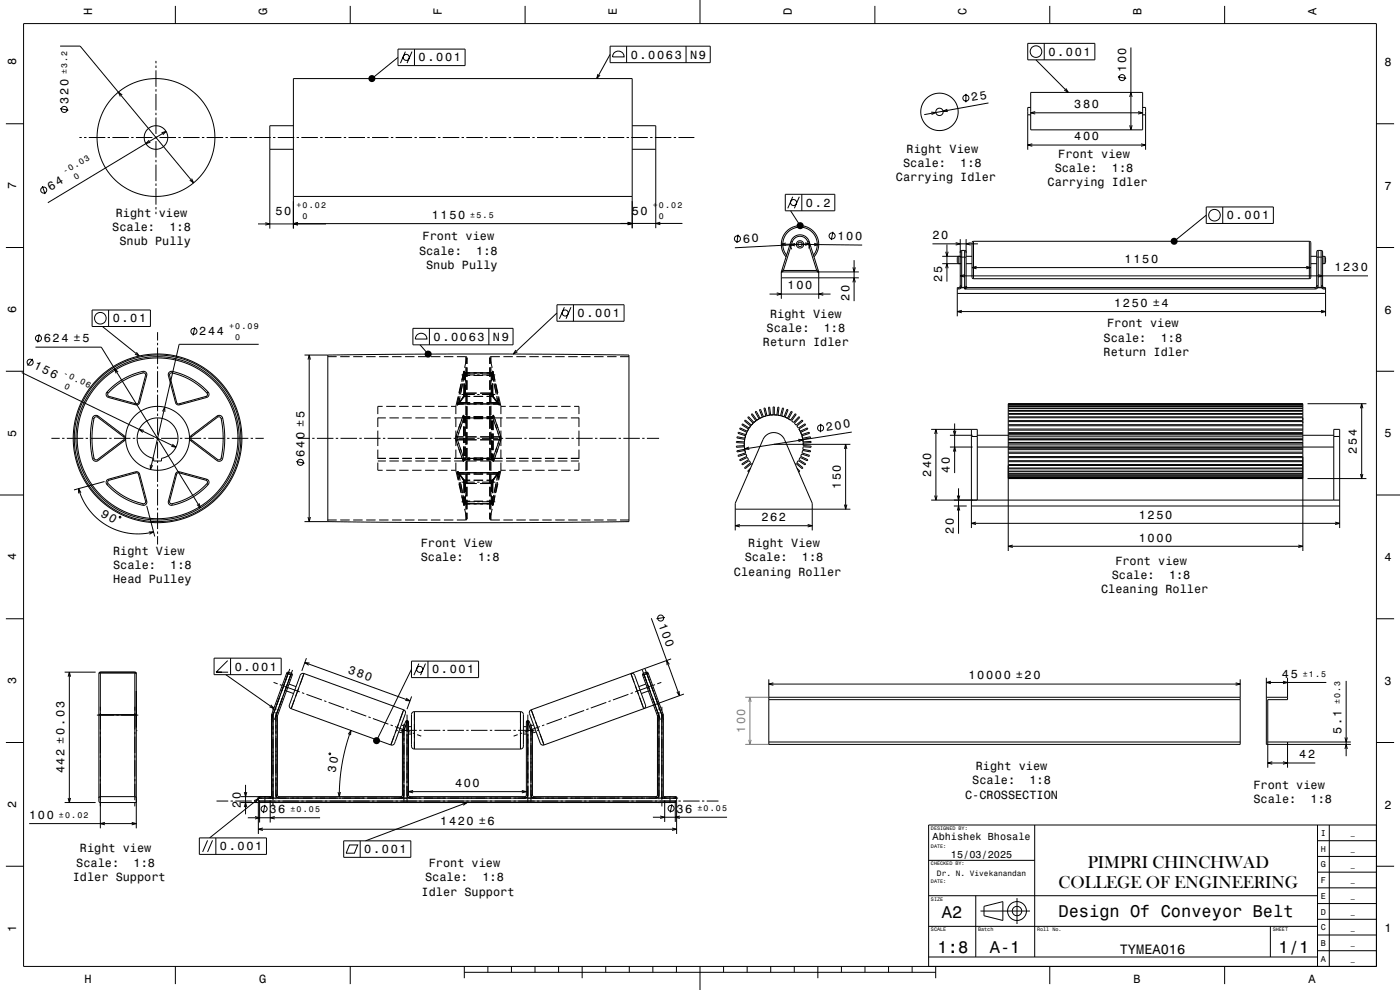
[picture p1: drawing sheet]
<svg xmlns="http://www.w3.org/2000/svg" width="594mm" height="420mm" viewBox="0 0 594 420" stroke-linecap="round" stroke-linejoin="round" font-family="sans-serif">
<g fill="none" stroke="#000" stroke-width=".42">
<path d="M10 10h574v400h-574zM25.5 19.6h8.5l48.1 58M74.4 2.5v7.5M148.6 2.5v7.5M222.8 2.5v7.5M258.9 19.6h42.4v7h-42.4zM265.9 19.6v7M291.1 19.6v7M297 0v10M371.2 2.5v7.5M436.1 18.4h28.4v7h-28.4zM443.1 18.4v7"/>
<path d="M445.4 2.5v7.5M519.6 2.5v7.5M66.2 25.8v1M66.2 27.8v1M66.2 29.8v7M66.2 37.8v1M66.2 39.8v7M168.9 20.8h28.4v7h-28.4zM168.9 24.3l-11.1 9M172 21.9l-2.1 4.9M174.8 21.9l-2.1 4.9M175.9 20.8v7"/>
<path d="M253.7 31.4l-.5 1.9 1.4-1.4M258.9 23.1l-5.7 10.2M260.5 22.5a2.47 2.47 0 0 1 2.7-.7 2.47 2.47 0 0 1 1.6 2.3h-4.9zM409.9 39.8l-.1 3.6M437.3 39.2h47.5v15.9h-47.5zM439.5 25.4l13.7 13.8M452.3 37.5l.9 1.7-1.7-1M474.3 32.6l3.5 .7M479.8 20.1v35M2.5 52.5h7.5M25.5 46.1l3.5 .7M33.7 58.3h1"/>
<path d="M35.7 58.3h1M37.7 58.3h7M45.7 58.3h1M47.7 58.3h7M51.8 40.3l-1.6-1.2 .9 1.8M55.7 58.3h1M57.7 58.3h7M63.3 59.5l-1.4 1.4 1.9-.5M65.7 58.3h1M66.2 47.8v1M66.2 49.8v7M66.2 57.8v1"/>
<path d="M66.2 59.8v7M67.7 58.3h7M68.5 56.3l2-.5-1.4 1.4M70.5 55.8l-50.2 30.2M75.7 58.3h1M77.7 58.3h7M85.7 58.3h1M87.7 58.3h7M95.7 58.3h1M97.7 58.3h7.2M105.9 58.3h1M107.9 58.3h7"/>
<path d="M115.9 58.3h1M117.9 58.3h7M124.5 53.3h-10v43.7M125.9 58.3h1M127.9 58.3h7M135.9 58.3h1M137.9 58.3h7M145.9 58.3h1M147.9 58.3h7M155.9 58.3h1M157.9 58.3h7M165.9 58.3h1"/>
<path d="M167.9 58.3h7M175.9 58.3h1M177.9 58.3h7M185.9 58.3h1M187.9 58.3h7M195.9 58.3h1M197.9 58.3h7M205.9 58.3h1M207.9 58.3h7M215.9 58.3h1M217.9 58.3h7M225.9 58.3h1"/>
<path d="M227.9 58.3h7M235.9 58.3h1M237.9 58.3h7M245.9 58.3h1M247.9 58.3h7M255.9 58.3h1M257.9 58.3h7M265.9 58.3h1M267.9 58.3h7M268.2 53.3h10v43.5M275.9 58.3h1M277.9 58.3h7"/>
<path d="M285.9 58.3h1M287.9 58.3h6.7M395.1 47.6l2 .1-1.8 .9M401.9 46.3l-1.8 .9 2 .1M419.4 43.7l-27.3 4.9M436.1 48.7h1.2M437.3 45.6h-1.2v17.9M437.3 47.9h47.5M439.2 47.3l-1.9 .6 1.9 .5M479.3 41.1l.5-1.9 .5 1.9M479.3 53.1l.5 2 .5-2M482.9 47.3l1.9 .6-1.9 .5"/>
<path d="M484.8 45.6h1.3v17.9M484.8 48.7h1.3M584 52.5h7.5M17.9 79l1.3 3.3M66.2 67.8v1M66.2 69.8v7M66.2 77.8v1M66.2 79.8v7M81.3 75.8l.8 1.8-1.6-1.2M114.5 63.3h10M268.2 63.3h10M436.1 61.5h50"/>
<path d="M438 61l-1.9 .5 1.9 .5M484.1 61l2 .5-2 .5M66.2 87.8v1M66.2 89.8v1M109.5 95h28.8M112.6 94.5l1.9 .5-1.9 .5M124.5 83.3h143.7M126.4 94.5l-1.9 .5 1.9 .5M126.4 94.4l-1.9 .5 1.9 .5M266.3 94.3l1.9 .5-1.9 .5M268.2 96.9v-63.6h-143.7v63.7M280.2 94.3l-2 .5 2 .5"/>
<path d="M289.5 94.8l-165 .1M313.1 99.5l-.5 3.6M333.2 82.4h21v7h-21zM335.4 89.4l4.1 6.3M336.3 83.5l-2.1 4.9M339.1 83.5l-2.1 4.9M340.2 82.4v7M353.4 98.3l-.7 3.5M511.8 87.8h28.5v7h-28.5zM511.8 91.3l-13.6 11.1M518.8 87.8v7M2.5 105h7.5"/>
<path d="M331.5 115.5v11.3M331.5 117.9h32.9M331.5 103.6l34.3 .4M331.5 115.3v.2M331.8 114.6l.6 .1M332.1 115.4l-.6 .6M332.1 115.1l-.6 .4M332.1 115.1l-.6 .2M332.1 115.4h32.3M332.1 115.1v.3M332.4 114.7h14.1M332.4 114.7l-.3 .4"/>
<path d="M333.4 103.1l-1.9 .5 1.9 .5M333.5 109l-1.2-1.9-.7-2.1v-2.3l.6-2.4 1.3-1.9 1.7-1.4 2-.9 2.2-.4 2.3 .4 2 .9 1.9 1.6 1.1 1.9 .6 2.2v2.3l-.7 2.1-1.2 1.9M333.7 108.3l-1-1.9-.5-1.9v-2l.6-1.9 1.1-1.7 1.7-1.4 1.8-.8 2-.3 2 .2 2 .9 1.5 1.3 1.1 1.7 .6 1.9 .1 2.2-.5 1.9-1.1 1.8M335.4 103.9l.6 1.9M335.6 102.5a4.1 4.1 0 0 1 3.8-2.9 4.1 4.1 0 0 1 3.9 2.9M335.6 102.5l-4.1 12.8M335.6 102.5l.6 .1M336.2 102.6a3.4 3.4 0 0 1 3.2-2.4 3.4 3.4 0 0 1 3.3 2.4M336.2 102.6l-3.8 12.1M337.3 103.3l-1.9 .6 1.9 .4M341.5 103l2 .5-1.9 .6M342.7 102.6l3.8 12.1"/>
<path d="M343.3 102.5l.2 1.5-.4 1.4M343.3 102.5l-.6 .1M343.3 102.5l4 12.8M343.5 103.5l-31.7 1.6M345.5 103.2l1.9 .6-2 .5M346.5 114.7l.3 .4M346.8 115.1l.6 .9M346.8 115.1l.5 .2M346.8 115.1l.6 .4M347.1 114.6l-.6 .1M347.3 115.3l.1 .2M347.4 115.5v11.3"/>
<path d="M361.9 119.8l.5-1.9 .5 1.9M361.9 113.4l.5 2 .5-2M362.4 110.4v17.4M395.6 103.5h19.3M399.8 111.9h8.1M399.8 108.7h8.1M401.2 113.8l.6-1.9 .5 1.9M401.2 106.8l.6 1.9 .5-1.9M401.8 103.7v15.8M405.5 102.9l1.9 .6-1.9 .5M406.3 108.9l.5-.2v3.2l-.6-.7zM407.4 109.3h2.5"/>
<path d="M407.4 101.5v19.9M407.4 117h173M408 106.2l-.6 .7M408 106.2v15M408 106.2h1.3M409.3 106.2l.6 .7M409.3 106.2v16.4M409.3 116.5l-1.9 .5 1.9 .6M409.9 101.5v19.9M409.9 111.9h2.5M409.9 108.7h2.5M411.8 102.9l-1.9 .6 1.9 .5"/>
<path d="M412.4 113.5h143.8M413 102.4l-.6 .6v14.6l.6 .6M413 102.4v15.8M413 102.4h142.5M413 118.2h142.5M414.3 113l-1.9 .5 1.9 .5M554.2 113l2 .5-2 .5M555.5 102.4l.7 .6v14.6l-.7 .6M555.5 102.4v15.8M556.2 111.9h2.5M556.2 108.7h2.5M558.7 109.3h2.5"/>
<path d="M559.2 116.5l2 .5-2 .6M559.3 106.2l-.6 .7v14.5M559.3 106.2v15M559.3 106.2h1.2M560.5 106.2l.7 .7v14.5M560.5 106.2v15M561.2 111.9h.6M561.2 108.7h.6M561.8 108.7l.6 .7v2.1l-.6 .4M561.8 108.7v3.2M584 105h7.5M39.1 131.5h24.7v7h-24.7z"/>
<path d="M43.4 138.5l15.7 12.5M46.1 131.5v7M82.6 138.8l-.7 3.5M175.2 139.3h42.5v7h-42.5zM182.2 139.3v7M207.4 139.3v7M236.3 129.3h28.5v7h-28.5zM236.3 132.8l-18.5 17.4M239.5 130.3l-2.1 4.9M242.3 130.3l-2.1 4.9M243.3 129.3v7M326.5 124.8h25.9"/>
<path d="M329.6 124.2l1.9 .6-1.9 .5M349.3 124.2l-1.9 .6 1.9 .5M406.2 124.5h156.2M406.2 122.6h.6M406.2 132.2h156.2M406.8 122h-.6v12.2M406.8 122v.6M407.4 121.4l-.6 .6M407.8 121.9l-.5-.2 .5 .4M407.8 122.1l-1 .5M407.8 121.9h1.9M407.8 122.1h1.8"/>
<path d="M407.8 121.9v.2M408 121.2l-.6 .2M408 121.2l-.2 .7M408.1 131.7l-1.9 .5 1.9 .5M409.3 122.6h148.7M409.6 122.1l.2 .3M409.6 122.1l-.3 .5M409.7 121.9l.4 .3M409.7 121.9l-.1 .2M409.8 122.4l-.5 .2M409.9 121.4l-.2 .5M409.9 121.4l.6 .6"/>
<path d="M409.9 121.4h.1M410.1 122.2l-.3 .2M410.5 122l-.4 .2M410.5 122h147.5M558 122v.6M558.7 121.4l-.7 .6M559.1 121.9l-.6-.2 .6 .4M559.1 122.1l-1.1 .5M559.1 121.9h1.7M559.1 122.1h1.7M559.1 121.9v.2M559.3 121.2l-.2 .7"/>
<path d="M559.3 121.2l-.6 .2M560.5 131.7l1.9 .5-1.9 .5M560.5 121.2l.7 .2M560.5 121.2l.3 .7M560.8 122.1l1 .5M560.8 121.9l.5-.2-.5 .4M560.8 121.9v.2M561.2 121.4l.6 .6M561.8 122h.6v12.2M561.8 122v.6M561.8 122.6h.6M2.5 157.5h7.5"/>
<path d="M9.2 158.1l65.5 31.6M13.9 152.3l-2.2 2.8M15 147.3h28l42 68.1M16.7 141.8l-.7 3.5M50.1 157.8l-1.4-1.3 .5 1.9M57.9 149.4l1.2 1.6-1.9-.8M60.6 157.6l-4.3 1.3-4 1.9-3.7 2.6-3.2 2.9M60.6 157.6l.5-.1a1.4 1.4 0 0 1 1.2 1.8M60.6 157.6l.2 .6M60.8 158.2l-4.1 1.2-4.1 2-3.7 2.5-3 2.9M60.8 158.2l.8 .3 .2 .8M61.8 159.3h.5"/>
<path d="M61.8 159.3l-3.1 11.5M62.3 159.3l-3.1 11.5M66.9 140.9v3.6M66.9 145.5v1M66.9 147.5v7M66.9 155.5v1M66.9 157.5v7M71.4 159.3l3.1 11.5M72 159.3h-.6M72 159.3l3 11.5M73 158.2l-.8 .2-.2 .9M73 158.2l4.2 1.3 3.8 1.8 3.7 2.6 3.1 2.9"/>
<path d="M73.1 157.6a1.4 1.4 0 0 0-1.7 1.7M73.1 157.6l4.4 1.3 3.8 1.8 3.7 2.6 3.3 3M73.1 157.6l-.1 .6M109.8 146.1h-33.8l-12.2 53.1M129.2 150.6h9.9M130.7 152.6l.5-2 .5 2M131.2 150.6v70.7M139.1 150.6l59.6-.4 68.2 .4v70.7l-59.7 .4-68.1-.4M139.1 150.6v70.7M139.1 151.3h3.8M144.4 151.3h4M149.9 151.3h4"/>
<path d="M155.4 151.3h4M160.9 151.3h4M166.4 151.3h4M171.9 151.3h4M176.8 142.2a2.47 2.47 0 0 1 2.7-.7 2.47 2.47 0 0 1 1.6 2.3h-4.9zM177.4 151.3h4M178.2 146.3l3.5 3.9M182.9 151.3h4M188.4 151.3h4M193.9 151.3h3.7M195.8 159h5.7M196.5 159.3l-.6 2.7"/>
<path d="M196.5 159.3l-.4 1.9M196.8 157.5l-.9 3.9M196.9 157.6l-.4 1.7M196.9 157.6l.6 .6M196.9 157.6v3.6M197 159.3l-.5 2.7M197 159.3h-.5M197 159.3l-.4 1.9M197 159.3h2.5M197.1 159l-.1 .3M197.5 158.2l-.4 .8M197.5 158.2v3.6"/>
<path d="M197.5 158.2h4.7M197.6 151.3l.5 .5M197.6 151.3v2.8M197.6 155.6v4M198.1 151.8v2.6M198.1 155.9v4M198.1 151.8l-1 4.2M199.5 158.2h-2.1l-.5-.5v3.6M201 159.3h4M201 158.2h4M202.5 159h1M203.7 158.2h4.8"/>
<path d="M204.5 159h5.6M206.5 159.3h2.4M206.5 158.2h2M207.9 151.8v2.6M207.9 155.9v4M207.9 151.8l.9 4.2M208.3 151.3l-.4 .5M208.3 151.3v2.8M208.3 155.6v4M208.3 151.3h3.8M208.5 158.2l.3 .8M208.5 158.2v3.6"/>
<path d="M208.5 158.2h.1M208.5 158.2l.5-.5v3.6M208.8 159l.1 .3M208.9 159.3h.6M208.9 159.3l.6 2.7M208.9 159.3l.4 1.9M209 157.6l.5 1.7M209 157.6l-.5 .6M209 157.6v3.6M209.2 157.5l.8 3.9M209.5 159.3l.5 2.7M209.5 159.3l.4 1.9"/>
<path d="M213.6 151.3h4M218.8 148.5l-1 1.7 1.8-.9M219.1 151.3h4M224.6 151.3h4M230.1 151.3h4M235.6 151.3h4M241.1 151.3h4M246.6 151.3h4M252.1 151.3h4M257.6 151.3h4M263.1 151.3h3.8M584 157.5h7.5"/>
<path d="M39.2 177.4l-.6 4.2-.3 4.4M39.2 177.4l.7 .2M39.9 177.6l-.9 7.9 .2 4.3 .7 4.5M41.4 177a.98 .98 0 0 0-1.5 .6M41.4 177l11.1 8.3M41.6 176.5l-.3-.2a1.55 1.55 0 0 0-2.1 1.1M41.6 176.5l11.1 8.4M41.6 176.5l-.2 .5M45.4 166.3l-.3 1.4 .9 .9M45.4 166.3l.5 .5M45.9 166.8l-.2 .7 .6 .7M46 168.6l11.6 3.2"/>
<path d="M46.3 168.2l-.3 .4M46.3 168.2l11.5 3.1M57.8 171.3l-.2 .5M58.7 170.8h.5M58.7 170.8l-.4 .5h-.5M59.2 170.8l-.7 .9-.9 .1M60.6 179.9l1.8-1.4 1.8-.8 2-.4 1.9 .1 2 .5 1.9 1.1 1.5 1.4 1.1 1.6 .9 3.6-.1 2-.7 1.9-1 1.7-1.4 1.5-1.7 1.1-2.1 .7v1.1h-3.3v-1.1l-2-.7-1.7-1-1.4-1.4-1.1-1.7-.7-2.7v-2.5l.8-2.3zM66.9 165.5v1M66.9 167.5v7M66.9 175.5v1M66.9 177.5v7M68.9 174.5l1-1.8 .1 2"/>
<path d="M74.5 170.8l.7 .9 .9 .1M75 170.8l.4 .5h.5M75 170.8h-.5M75.9 171.3l.2 .5M87.4 168.2l.3 .4M87.4 168.2l-11.5 3.1M87.7 168.6l-11.6 3.2M87.8 166.8l.2 .9-.6 .5M88.3 166.3l.3 .4a1.4 1.4 0 0 1-.9 1.9M88.3 166.3l-.5 .5M92.1 176.5l-11.1 8.4M92.1 176.5l.3-.2a1.55 1.55 0 0 1 2.1 1.1"/>
<path d="M92.1 176.5l.2 .5M92.3 177a.98 .98 0 0 1 1.5 .6M92.3 177l-11.1 8.3M93.8 177.6l.9 8-.2 4.3-.7 4.4M94.5 177.4l.6 4.3 .3 4.3M94.5 177.4l-.7 .2M160.3 177.3h3.4M160.3 177.2v4M162.4 172.4h-2.1v3.3M163.9 172.4h4M165.2 177.3h4M169.4 172.4h4"/>
<path d="M170.7 177.3h4M174.9 172.4h4M176.2 177.3h4M180.4 172.4h4M181.7 177.3h4M185.9 172.4h4M187.2 177.3h4M191.4 172.4h2M192.7 177.3h4M193.4 172.4v3.3M193.4 177.2v4M194.2 170.8v1"/>
<path d="M194.3 171.6h.1M194.3 171.6l-.1 .2M194.4 168.2l-1 4.2M194.4 171.4l-.2 .4M194.5 171.2l-.2 .4M194.5 168.8l-.3 2M194.7 171.4h.1M194.7 171.4l-.4 .2M194.7 171.4h2M194.7 168.1l-.5 2.7M194.7 170.8h-.5M194.7 171.3l-.4 .3"/>
<path d="M194.7 171.3v.1M194.7 170.8v.6M194.7 170.8v.5M194.7 171.3h4.8M194.7 170.8h4.8M195 171l-.3 .3M195.1 168.8l-.4 2M195.2 168.1l-.5 2.7M195.3 179.8l-1.3 3.8M195.3 170.1l-1.1 1.7M195.6 162.9l-.9 3.9M195.6 163.5l-.8 3.9"/>
<path d="M195.8 162.7l-.8 3.9M195.8 167.4h5.7M195.9 169.7l-1.2 1.6M196 177.8l-1.3 3.8M196.1 163.4l-.7 3.9M196.3 162.7l-.8 3.9M196.4 176.5l.3-.3 .2 1.2M196.4 176.5l.6 .5M196.4 176.5l-.6 1.9M196.5 168.6l-1.2 1.6M196.5 168.6l-.3 .3M196.5 168.6h.1"/>
<path d="M196.5 178.2l-1.3 3.8M196.6 168.4l-2.3 3.2M196.6 168.4l-.3 .3M196.6 168.4h.1M196.9 177.4v2zM196.9 177.4l.5 .2M196.9 166.7l-.4 1.9M196.9 166.4l-.3 2M196.9 162.8v3.6M196.9 162.7v3.7M197 177l.3-.1 .1 .7M197 177l-.7 1.9"/>
<path d="M197 177h2.5M197 168.2l-.5 .4M197 168.2l-1.2 1.6M197 168.2l-.2 .3M197 168.2h2.5M197.2 176.8l.2 .8M197.2 176.8h.1M197.2 176.8l-.2 .2M197.2 176.8l-.4-.2 .1 .9M197.2 176.8h2.3M197.4 167.4l-.4 .8M197.4 177.6v2z"/>
<path d="M197.4 177.6h2.1M197.5 166.8l-.6-.5-.3 2M197.5 166.8l-.1 .6M197.5 163.3v3.5M197.5 166.8h4.7M197.6 161.1v4M197.6 166.6v4M197.6 172.1v4M197.6 177.6v4M198.1 161.4v4M198.1 166.9v4M198.1 172.4v4"/>
<path d="M198.1 177.9v4M198.2 177.3h4M198.2 171.4h4M201 171.3h4M201 176.8h4M201 177h4M201 177.6h4M201 168.2h4M201 170.8h4M202.5 167.4h1M203.7 177.3h4M203.7 171.4h4"/>
<path d="M203.7 166.8h4.8M204.5 167.4h5.6M206.5 171.3h4.7M206.5 176.8h2.2M206.5 177h2.5M206.5 177.6h2M206.5 168.2h2.4M206.5 170.8h4.7M207.9 161.4v4M207.9 166.9v4M207.9 172.4v4M207.9 177.9v4"/>
<path d="M208.3 161.1v4M208.3 166.6v4M208.3 172.1v4M208.3 177.6v4M208.5 166.8v.6M208.5 163.3v3.5M208.5 177.6v.1M208.5 178.5l.1 4M208.5 167.4l.4 .8M208.7 176.8l-.2 .8M208.7 176.8h.1M208.7 176.8l.3 .2"/>
<path d="M208.7 176.8l.4-.2v.9M208.9 168.2l.3 .3M208.9 168.2l.6 .4M208.9 168.2l1.2 1.6M209 177l-.4-.1-.1 .7M209 177l.6 1.9M209 166.3l.3 2M209 166.3l-.5 .5M209 162.7v3.6M209 166.3v.1M209 166.4l.4 2M209 162.8v3.6"/>
<path d="M209 166.7l.5 1.9M209 177.4l-.5 .2M209 177.4v.1M209.1 177.5v.1M209.1 178.5v4zM209.2 177.3h4M209.2 171.4h2.1M209.4 168.4l2.3 3.2M209.4 168.4l.2 .3M209.4 168.4h.1M209.4 178.2l1.3 3.8M209.4 168.6h.1"/>
<path d="M209.5 168.6l1.2 1.6M209.5 168.6l.2 .3M209.5 176.5l-.3-.3-.2 1.2M209.5 176.5l-.5 .5M209.5 176.5l.7 1.9M209.6 162.7l.8 3.9M209.8 163.4l.8 3.9M210 177.8l1.3 3.8M210.1 169.7l1.1 1.6M210.2 162.7l.8 3.9M210.3 163.5l.8 3.9M210.4 162.9l.9 3.9"/>
<path d="M210.6 170.1l1.2 1.7M210.7 179.8l1.3 3.8M210.7 168.1l.5 2.7M210.9 168.8l.3 2M211 171l.2 .3M211.2 171.3l.5 .3M211.2 170.8h.6M211.2 170.8v.5M211.2 171.3l.1 .1M211.2 170.8l.1 .6M211.3 168.1l.5 2.7M211.3 171.4h.1"/>
<path d="M211.3 171.4l.4 .2M211.4 168.8l.4 2M211.4 171.2l.3 .4M211.5 171.4l.3 .4M211.6 168.2l.9 4.2M211.7 171.6h.1M211.7 171.6l.1 .2M211.8 170.8v1M212.5 172.4v3.3M212.5 177.2v4M212.5 172.4h2.1M214.7 177.3h4"/>
<path d="M216.1 172.4h4M220.2 177.3h4M221.6 172.4h4M225.7 177.3h4M227.1 172.4h4M231.2 177.3h4M232.6 172.4h4M236.7 177.3h4M238.1 172.4h4M242.2 177.3h3.4M243.6 172.4h2v3.3M245.6 177.2v4"/>
<path d="M335.5 178.3l-3.6-1.7-3.9-.6-3.9 .8-3.3 1.7-2.8 2.9-1.6 3.4-.6 3.9 .6 3.7M348.2 179.8l-.1 3.6M405 179.7v21M427.8 178.9h125M427.8 178.4h125M427.8 177.2h125M427.8 176.8h125M427.8 175.8h125M427.8 175.4h125M427.8 174.5h125M427.8 174.2h125M427.8 173.4h125"/>
<path d="M427.8 173.1h125M427.8 172.5h125M427.8 172.3h125M427.8 171.8h125M427.8 171.7h125M427.8 171.4h125M554.8 171.3h24.9M577.2 173.2l.5-1.9 .6 1.9M577.7 171.3v31.7M21.8 186h3.6M26.4 186h1M28.4 186h7"/>
<path d="M36.4 186h1M38.3 186l.3 4.2 .6 4.3M38.4 186h7M39.2 194.5l.1 .3a1.54 1.54 0 0 0 2.3 .6M39.9 194.3a.98 .98 0 0 0 1.5 .6M39.9 194.3l-.7 .2M41.4 194.9l.2 .5M46.4 186h1M48.4 186h7M52.5 185.3l.3 .6-.3 .7M52.5 186.6l.2 .4M52.5 186.6l-11.1 8.3"/>
<path d="M52.7 187l-11.1 8.4M52.7 184.9l.5 1.1M52.7 184.9l-.2 .4M53.2 186l-.5 1M56.4 186h1M58.4 186h7M61 182.6l-1.9-.4 1.5 1.3M63.8 197.2v2l1-1.8M66.4 186h1M66.9 185.5v1M66.9 187.5v7M66.9 195.5v1"/>
<path d="M66.9 197.5v7M68.4 186h7M73.1 188.4l1.6 1.3-2-.3M76.4 186h1M78.4 186h7M81 187l11.1 8.4M81 184.9a1.35 1.35 0 0 0 0 2.1M81 184.9l.2 .4M81.2 186.6l-.2 .4M81.2 185.3l-.3 .7 .3 .6M81.2 186.6l11.1 8.3M86.4 186h1"/>
<path d="M88.4 186h7M92.3 194.9l-.2 .5M93.8 194.3l.7 .2M93.8 194.3a.98 .98 0 0 1-1.5 .6M94.5 194.5a1.54 1.54 0 0 1-2.4 .9M95.4 186l-.3 4.3-.6 4.2M96.4 186h1M98.4 186h7M106.4 186h1M108.4 186h3.5M125.7 195.8l3.5 .7M126.3 186h5.2"/>
<path d="M132.5 186h1M134.5 186h7M142.5 186h1M144.5 186h7M152.5 186h1M154.5 186h7M160.3 195.6h3.4M160.3 194.5h3.4M160.3 182.7v6.5M160.3 190.7v4M160.3 196.2v3.3h2.1M162.5 186h1"/>
<path d="M163.9 199.5h4M164.5 186h7M165.2 195.6h4M165.2 194.5h4M169.4 199.5h4M170.7 195.6h4M170.7 194.5h4M172.5 186h1M174.5 186h7M174.9 199.5h4M176.2 195.6h4M176.2 194.5h4"/>
<path d="M180.4 199.5h4M181.7 195.6h4M181.7 194.5h4M182.5 186h1M184.5 186h7M185.9 199.5h4M187.2 195.6h4M187.2 194.5h4M191.4 199.5h2M192.5 186h1M192.7 195.6h4M192.7 194.5h4"/>
<path d="M193.4 182.7v6.5M193.4 190.7v4M193.4 196.2v3.3M193.4 199.5l1 4.2M193.4 186l.2 1M193.6 184.9l-.2 1.1M193.6 187l.6 1.9M193.6 184.9l.5 .4M193.6 187v.2M193.6 184.7v.2M194 188.3l1.3 3.8M194 186l.1 .6"/>
<path d="M194.1 185.3l-.1 .7M194.1 186.6l-.5 .4M194.1 186.6l.6 1.9M194.1 186.6h2.6M194.1 186.6l.1 .2M194.1 185.3h2.6M194.2 185.1l-.1 .2M194.2 183l-.6 1.9M194.5 186h7M194.5 187.8l1.3 3.8M194.7 190.4l1.3 3.7M194.7 183.4l-.6 1.9"/>
<path d="M195.2 189.9l1.3 3.8M195.8 193.5l.6 1.9M195.8 180.3l-1.3 3.8M196.3 193l.7 1.9M196.8 185.8v2.2M196.8 189.5l.1 4-.1-4M196.8 180.9v4M196.9 194.3v.2M196.9 194.5l-.1 .8 .4-.2M196.9 194.5l-.2 1.2-.3-.3M196.9 194.5h.1M197 194.9l.2 .2"/>
<path d="M197 194.9l-.6 .5M197 194.9h2.5M197.2 195.1h.1M197.2 195.1h2.3M197.3 186l.1 2M197.3 185.9v.1M197.4 189.5v4M197.4 181.1l-.1 4M197.4 194.3l-.5 .2M197.4 194.3l-.2 .8M197.4 194.3l-.1 .7-.3-.1M197.4 194.3h.1"/>
<path d="M197.4 194.3h2.1M197.6 183.1v5.7M197.6 190.3v4M197.6 195.8v4M198.1 190v4.1M198.1 195.5v4.1M198.1 183.4v5.2M198.2 186.6h4M198.2 195.6h4M198.2 194.5h4M198.2 185.3h4M201 195.1h4"/>
<path d="M201 194.9h4M201 194.3h4M202.5 186h1M203.7 186.6h4M203.7 195.6h4M203.7 194.5h4M203.7 185.3h4M204.5 186h7M206.5 195.1h2.2M206.5 194.9h2.5M206.5 194.3h2M207.9 183.4v5.2"/>
<path d="M207.9 190v4.1M207.9 195.5v4.1M208.3 183.1v5.7M208.3 190.3v4M208.3 195.8v4M208.5 194.3l.1 .7 .4-.1M208.5 194.3l.5 .2M208.5 194.3l.2 .8M208.5 192.3v2M208.6 184v2M208.6 186.8v4zM208.7 195.1h.1"/>
<path d="M209 194.9l.5 .5M209 194.9l-.3 .2M209 194.5l.2 1.2 .3-.3M209.1 194.5v.8l-.4-.2M209.1 192.5l-.1 2M209.1 192.5v2M209.1 184l.1 2.1M209.1 187v4M209.2 187l-.1 4M209.2 186.6h2.6M209.2 195.6h4M209.2 194.5h4"/>
<path d="M209.2 185.3h2.6M209.6 193l-.6 1.9M210.1 180.3l1.3 3.8M210.2 193.5l-.7 1.9M210.7 189.9l-1.3 3.8M211.2 183.4l.6 1.9M211.3 190.4l-1.3 3.7M211.4 187.8l-1.3 3.8M211.8 183l.6 1.9M211.8 185.1v.2M211.8 186.6l.6 .4M211.8 186.6l-.6 1.9"/>
<path d="M211.8 185.3l.2 .7M211.8 186.6v.2M212 188.3l-1.3 3.8M212 186l-.2 .6M212.3 184.7l.1 .2M212.4 187l-.6 1.9M212.4 184.9l.1 1.1M212.4 184.9l-.6 .4M212.4 187l-.1 .2M212.5 186h1M212.5 186l-.1 1M212.5 182.7v6.5"/>
<path d="M212.5 190.7v4M212.5 196.2v3.3M212.5 199.5h2.1M212.5 199.5l-.9 4.2M214.5 186h7M214.7 195.6h4M214.7 194.5h4M216.1 199.5h4M220.2 195.6h4M220.2 194.5h4M221.6 199.5h4M222.5 186h1"/>
<path d="M224.5 186h7M225.7 195.6h4M225.7 194.5h4M227.1 199.5h4M231.2 195.6h4M231.2 194.5h4M232.5 186h1M232.6 199.5h4M234.5 186h7M236.7 195.6h4M236.7 194.5h4M238.1 199.5h4"/>
<path d="M242.2 195.6h3.4M242.2 194.5h3.4M242.5 186h1M244.5 186h7M245.6 182.7v6.5M245.6 190.7v4M245.6 196.2v3.3h-2M252.5 186h1M254.5 186h7M262.5 186h1M264.5 186h7M272.5 186h1"/>
<path d="M274.5 186h5.1M317.8 189.6l-1.9 .9 2 .2M318.4 198.7l-1.2 1.2 .4 .4 .2-.3M319.1 197l-.3-.3-2.6 2.1-.3-.4 2.6-2.1-.6-.9-2.9 1.8-.2-.4 2.8-1.8-.5-.9-3.1 1.4-.2-.5 3.1-1.4-.4-1-3.2 1.1-.2-.5 3.2-1.1-.2-1-3.4 .6v-.5l3.3-.6-.2-1.1-3.3 .3-.1-.5 3.4-.2v-1.1l-3.4-.2 .1-.5 3.3 .2 .2-1.1-3.3-.6v-.5l3.4 .6 .2-1-3.2-1.1 .2-.4 3.2 1 .4-1-3.1-1.4 .2-.5 3.1 1.5 .5-1-2.8-1.8 .2-.4 2.9 1.8 .6-.9-2.6-2.1 .3-.4 2.6 2.2 .8-.8-2.4-2.5 .4-.3 2.3 2.4 .8-.6-1.9-2.8 .4-.3 1.9 2.8 1-.6-1.7-3 .5-.2 1.6 2.9 1-.4-1.3-3.2 .5-.1 1.2 3.1 1-.3-.8-3.3 .5-.1 .8 3.2 1.1-.2-.4-3.3 .4-.1 .5 3.4 1-.1v-3.4h.5v3.4l1.1 .1 .4-3.4 .5 .1-.4 3.3 1.1 .2 .8-3.2 .5 .1-.9 3.3 1.1 .3 1.2-3.1 .5 .1-1.3 3.2 1 .4 1.6-2.9 .5 .2-1.7 3 .9 .6 2-2.8 .4 .3-2 2.8 .9 .6 2.3-2.4 .3 .3-2.3 2.5 .8 .8 2.6-2.2 .3 .4-2.6 2.1 .6 .9 2.9-1.8 .2 .4-2.8 1.8 .5 1 3.1-1.5 .2 .5-3.1 1.4 .4 1 3.2-1 .2 .4-3.2 1.1 .2 1 3.3-.6 .1 .5-3.3 .6 .1 1.1 3.4-.2 .1 .5-3.4 .2v1.1l3.4 .2-.1 .5-3.4-.3-.1 1.1 3.3 .6-.1 .5-3.3-.6-.2 1 3.2 1.1-.2 .5-3.2-1.1-.4 1 3.1 1.4-.2 .5-3.1-1.4-.5 .9 2.8 1.8-.2 .4-2.9-1.8-.6 .9 2.6 2.1-.3 .4-2.6-2.1-.4 .3M328.3 188.5h32.5M338.2 198.7l1.1 1.2-.3 .4-.2-.3M338.7 186.4l1.9 .2-1.8 .8M338.9 182l1.4 3.1 .5 3.5M358.3 190.4l.5-1.9 .5 1.9M358.8 188.5v27.5M361.4 183.3l-45.5 7.2M395.1 182.2h19.6v30"/>
<path d="M396.6 184.1l.5-1.9 .5 1.9M397.1 182.2v30M403 189.7h9.7M403 184.7h9.7M404.5 191.6l.5-1.9 .6 1.9M404.5 182.7l.5 2 .6-2M412.2 182.2v41.8M412.2 185.2h2.5M414.7 189.7h13.1M414.7 184.7h13.1M427.8 182h125M427.8 180.6h125"/>
<path d="M427.8 180.2h125M427.8 199.9h125M427.8 198.9h125M427.8 198.6h125M427.8 197.5h125M427.8 197.1h125M427.8 195.9h125M427.8 195.5h125M427.8 194.1h125M427.8 193.7h125M427.8 192.3h125M427.8 191.8h125"/>
<path d="M427.8 190.8h125M427.8 190.4h125M427.8 189.9h125M427.8 189.3h125M427.8 188.4h125M427.8 187.9h125M427.8 187.7h125M427.8 186.6h125M427.8 186.4h125M427.8 185.9h125M427.8 185.1h125M427.8 184.4h125"/>
<path d="M427.8 183.9h125M427.8 183.5h125M427.8 182.5h125M552.8 189.7h13.1M552.8 184.7h13.1M565.9 185.2h2.5M0 210h10M33.3 207.3l1.8 4.7 2.6 4.2 3.6 3.8 4.1 3 4.5 2.1 5.1 1.2 5.3 .2 4.9-.8M34.3 209l-1-1.7 .1 2M44.4 204.3l-13 3.5M45.4 205.6l3.3 3.1 3.7 2.5 3.8 1.8 4.4 1.4M45.9 205.1l3.3 3.1 3.7 2.5 3.6 1.7 4.3 1.3"/>
<path d="M45.9 205.1l-.5 .5M46 203.3a1.4 1.4 0 0 0-.6 2.3M46 203.3l.3 .4M46.3 203.7l-.6 .5 .2 .9M50.7 219.1l.5 .1v.5h-.5zM57.6 200.1l-11.6 3.2M57.6 200.1l1 .2 .6 .8M57.6 200.1l.2 .5M57.8 200.6l.7 .1 .2 .4M57.8 200.6l-11.5 3.1M58.7 201.1l3.1 11.6M59.2 201.1l3.1 11.5"/>
<path d="M59.2 201.1h-.5M60.8 213.7l-.2 .7M61.8 212.7l-.3 .8-.7 .2M62.3 214.6l3.4 13M62.3 212.6v.4a1.41 1.41 0 0 1-1.7 1.4M62.3 212.6l-.5 .1M66.9 205.5v1M66.9 207.5v7M66.9 215.5v1M66.9 217.5v7M71.4 212.6v.1a1.4 1.4 0 0 0 1.7 1.7M71.4 212.6l.6 .1"/>
<path d="M72 212.7l.1 .7 .9 .3M73 213.7l.1 .7M74.5 201.1l-3.1 11.5M74.5 201.1h.5M75 201.1l-3 11.6M75.9 200.6h-.5l-.4 .5M75.9 200.6l11.5 3.1M76.1 200.1l-.9 .1-.7 .9M76.1 200.1l11.6 3.2M76.1 200.1l-.2 .5M84.5 213.5l.5 1.9-1.4-1.3M87.4 203.7l.6 .7-.2 .7"/>
<path d="M87.7 203.3l.9 1-.3 1.3M87.7 203.3l-.3 .4M87.8 205.1l-3 2.9-3.7 2.5-4.1 2-4 1.2M87.8 205.1l.5 .5M88.3 205.6l-3.1 3-3.8 2.5-4 2-4.3 1.3M130.7 219.4l.5 1.9 .5-1.9M194.2 201.1l.5 2.7M194.2 200.1v1M194.2 200.1l1.1 1.7M194.2 201.1l.3 2M194.2 201.1h.5M194.2 200.1l.2 .4"/>
<path d="M194.2 200.1l.1 .2M194.3 200.3h.1M194.3 200.3l.4 .3M194.3 200.3l2.3 3.2M194.3 200.3l.2 .4M194.7 200.6h.1M194.7 200.6v.5M194.7 200.6h16.6M194.7 205.2l.9 3.9M194.7 201.1l.5 2.7M194.7 200.6l1.2 1.6M194.7 200.6l.3 .3"/>
<path d="M194.7 201.1l.4 2M194.7 201.1h4.8M194.8 204.5l.8 4M195 205.3l.8 3.9M195.3 201.7l1.2 1.6M195.4 204.6l.7 3.9M195.5 205.3l.8 3.9M195.8 202.1l1.2 1.6M195.8 212.9h5.7M195.8 204.6h5.7M195.9 209.9l.6 2.7M195.9 210.5l.9 3.9"/>
<path d="M196.1 210.7l.4 1.9M196.2 203l.3 .3M196.3 203.2l.3 .3M196.5 210l.5 2.7M196.5 203.3l.4 1.9M196.5 212.6l.4 1.8M196.5 212.6l.5 .1M196.5 203.3l.5 .4M196.5 203.3h.1M196.6 203.5l.3 2M196.6 203.5h.1M196.6 210.7l.4 2"/>
<path d="M196.6 203.6l.3 2M196.8 203.4l.2 .3M196.9 210.6v3.6l.6-.5M196.9 205.5v3.6M196.9 205.5v3.7M196.9 210.7v3.7M197 203.7l.4 .9M197 212.7l.5 1M197 212.7h2.5M197 203.7h2.5M197.1 215.9l1 4.3M197.4 204.6l.1 .5"/>
<path d="M197.5 213.7h11M197.5 205.1l-.6 .5M197.5 213.7l-.6 .7M197.5 205.1v3.6M197.5 210.2v3.5M197.5 205.1h4.7M197.6 201.3v4M197.6 206.8v4M197.6 212.3v4M197.6 217.8v2.8M198.1 201v4.1M198.1 206.5v4.1"/>
<path d="M198.1 212v4.1M198.1 217.5v2.7M201 212.7h4M201 201.1h4M201 203.7h4M202.5 212.9h1M202.5 204.6h1M203.7 205.1h4.8M204.5 212.9h5.6M204.5 204.6h5.6M206.5 212.7h2.4M206.5 201.1h4.7"/>
<path d="M206.5 203.7h2.4M207.9 201v4.1M207.9 206.5v4.1M207.9 212v4.1M207.9 217.5v2.7M208.3 201.3v4M208.3 206.8v4M208.3 212.3v4M208.3 217.8v2.8M208.5 213.7l.5 .7M208.5 205.1l.5 .5M208.5 213.7h.1"/>
<path d="M208.5 205.1v3.6M208.5 210.2v3.5M208.5 204.6v.5M208.8 215.9l-.9 4.3M208.8 212.9l-.3 .8M208.9 203.7l-.4 .9M208.9 212.7l-.1 .2M209 205.6v3.6M209 210.7v3.7M209 205.5v.1M209 210.6v3.6l-.5-.5M209 205.5v3.6"/>
<path d="M209.2 203.4l-.3 .3M209.3 203.6l-.3 2M209.3 210.7l-.4 2M209.4 203.5l-.4 2M209.4 203.5h.1M209.5 212.6l-.5 1.8M209.5 203.3l-.5 1.9M209.5 212.6l-.6 .1M209.5 203.3l-.6 .4M209.5 203.3h-.1M209.5 210l-.6 2.7M209.6 203.2l-.2 .3"/>
<path d="M209.7 203l-.2 .3M209.9 210.7l-.4 1.9M210 209.9l-.5 2.7M210 210.5l-.8 3.9M210.1 202.1l-1.2 1.6M210.4 205.3l-.8 3.9M210.6 204.6l-.8 3.9M211 205.3l-.8 3.9M211.1 204.5l-.8 4M211.2 201.1l-.3 2M211.2 200.6l-.2 .3M211.2 201.1l-.5 2.7"/>
<path d="M211.2 200.6v.5M211.2 200.6l-1.1 1.6M211.3 205.2l-.9 3.9M211.3 200.6h-.1M211.3 200.6h.1M211.3 200.6l-.1 .5M211.7 200.3h.1M211.7 200.3l-.5 .3M211.7 200.3l-2.3 3.2M211.7 200.3l-.3 .4M211.7 200.3l-.4 .3M211.8 201.1l-.4 2"/>
<path d="M211.8 200.1l-2.3 3.2M211.8 200.1l-.3 .4M211.8 200.1v1M211.8 201.1l-.5 2.7M211.8 201.1h-.6M211.8 200.1l-.1 .2M312 216h48.8M358.3 214.1l.5 1.9 .5-1.9M395.1 212.2h173.3M396.6 210.2l.5 2 .5-2M404.7 214.7h5.5M406.2 216.6l.5-1.9 .5 1.9"/>
<path d="M406.2 210.2l.5 2 .5-2M406.7 207.2v19.2M412.2 214.7h156.2M427.8 203h125M427.8 202.9h125M427.8 202.6h125M427.8 202.5h125M427.8 202h125M427.8 201.8h125M427.8 201.2h125M427.8 200.9h125M427.8 200.1h125"/>
<path d="M554.8 203h24.9M565.9 212.2v-30h2.5v41.8M577.2 201.1l.5 1.9 .6-1.9M584 210h10M63.2 225.7h2l-1.8 1M66.9 225.5v1M66.9 227.5v3.5M129.2 221.3h9.9M139.1 220.6h3.8M144.4 220.6h4M149.9 220.6h4M155.4 220.6h4"/>
<path d="M160.9 220.6h4M166.4 220.6h4M171.9 220.6h4M177.4 220.6h4M182.9 220.6h4M188.4 220.6h4M193.9 220.6h3.7M198.1 220.2l-.5 .4M207.9 220.2l.4 .4M208.3 220.6h3.8M213.6 220.6h4M219.1 220.6h4"/>
<path d="M224.6 220.6h4M230.1 220.6h4M235.6 220.6h4M241.1 220.6h4M246.6 220.6h4M252.1 220.6h4M257.6 220.6h4M263.1 220.6h3.8M312 225v-11.5l11.7-27a5 5 0 0 1 4.6-3 5 5 0 0 1 4.6 3l11.7 27v11.5M312 223h32.6M313.9 222.5l-1.9 .5 1.9 .6M342.7 222.5l1.9 .5-1.9 .6"/>
<path d="M412.2 222h156.2M414.1 221.5l-1.9 .5 1.9 .5M427.8 233.8v-62.5h125v62.5M427.8 231.8h125M429.7 231.2l-1.9 .6 1.9 .5M550.8 231.2l2 .6-2 .5M566.5 221.5l1.9 .5-1.9 .5M2.5 262.5h7.5M90.8 279.2h28.5v7h-28.5zM97.8 279.2v7M130 279.2l-1.9 5.4M276.3 262.3l12 32.8"/>
<path d="M282.1 261.9l-3.6 .6M284.7 279.5l-59.3 21.6M584 262.5h7.5M27.4 285.2h13.2M28.9 287.1l.5-1.9 .5 1.9M29.4 285.2v55.3M42 285.8l.6-.2 15.2 .2M42 285.8v54l.6 .7M42.6 285.2l-.6 .6M42.6 285.2l-.5 .1M42.6 285.2h14.6M42.6 285.2v66.2"/>
<path d="M57.2 285.2l.6 .6M57.2 285.2v54.3M57.8 285.8v65.6M91.9 285.2h4.9M95.8 286.2l20.4 14.4M96.6 280.3l-4.9 4.9h2.5M114.9 299l1.3 1.6-1.9-.7M115.8 299.9v1.6M116.1 289.5l1.7 .6M118.7 290.5l1 .3M120.6 291.1l6.6 2.4M121.5 293.1l3 1.1"/>
<path d="M121.6 285.6l2.4 .8M121.6 285.6l.6 .2M121.6 285.6l-6.4 17.6M122 285.7l.2 .1M122.2 285.8l-6.4 17.6M122.2 285.8l.4 .1M122.3 285.7l-.1 .1M122.4 285.2l-.2 .6M122.4 285.2l-.8 .4M122.4 285.2v.1M122.4 285.2h.1M122.4 285.2l1.2 .4"/>
<path d="M122.6 290.2l3 1.1M123 283.8l-.7 1.7M123 286.1l.4 .1M123.4 286.2l-6.2 17.2M123.5 286l-.1 .2M123.6 285.6h.1M123.6 285.6l.4 .8M123.6 285.6l-.1 .5M124 286.4l-6.3 17.2M124.1 284.3l-.6 1.6 .1-.3M128.1 293.9l1 .3M128.7 286.3l-.1 .4"/>
<path d="M129 285.7a1.25 1.25 0 0 0-1.6 .8l-4.6 12.6a1.25 1.25 0 0 0 .7 1.6M129 285.7l-5.5 15M129 285.7l-.1 .3M129 285.7l42.3 15.4M129.3 281.1l44.7 16.2M130 294.6l6.6 2.4M131.3 281.3l-2-.2 1.7 1.1M137.5 297.3l1 .3M139.4 298l6.6 2.4M172.3 296.2l1.7 1.1-2-.1M174.6 280.5h28.5v7h-28.5zM174.6 284l-14.8 30.2"/>
<path d="M174.6 295.5l-1.9 5.4M177.7 281.5l-2.1 4.9M180.5 281.5l-2.1 4.9M181.6 280.5v7M257.2 298l-6.5 2.4M259.1 297.3l-.9 .3M266.6 294.6l-6.5 2.4M267.7 285.7a1.26 1.26 0 0 1 1.6 .8l4.6 12.6a1.25 1.25 0 0 1-.8 1.6M267.7 285.7l5.4 15M267.7 285.7l.3 1M268.5 293.9l-.9 .3M272.5 284.3l.6 1.6-.1-.3"/>
<path d="M272.7 286.4l6.2 17.2M272.9 286.3l-.2 .1M273 285.6l-.3 .8M273 285.6l6.5 17.8M273.2 286v.2M273.2 286.2l1 2.7M273.2 286.2l-.5 .2M273.2 286.2l-.2 .1M273.6 286.1l-.4 .1M273.7 283.8l.7 1.9M274 290.2l-3 1.1M274.2 285.2l.8 .4"/>
<path d="M274.2 285.2l6.6 18.2M274.2 285.2l-1.2 .4M274.2 285.2l.1 .2M274.3 285.6l.1 .2M274.4 285.8l-.4 .1M274.6 285.7l-.2 .1M274.8 290.3l1.3 3.8M275 285.6l-2.1 .7M275 285.6l-.6 .2M275 285.6l6.4 17.6M275.1 293.1l-3 1.1M276 291.1l-6.5 2.4"/>
<path d="M276.2 294.3l.3 1M276.9 296.2l2.4 6.6M277.9 290.5l-.9 .3M278.1 296l2.7 7.4M280.6 289.5l-1.7 .6M280.8 299.9v1.6M284 281.9l-1.1-1.7 .1 2M288.1 293.1l.2 2-1.1-1.6M290.2 294.4l-59.4 21.7M326.2 288.2v27.6h200v-27.6M326.2 295.8h200M326.2 296.8h200"/>
<path d="M326.2 290.2h200M328.1 289.7l-1.9 .5 1.9 .5M524.3 289.7l1.9 .5-1.9 .5M537.3 287.5v28.3h35.9M537.3 295.8h9M537.3 289.5h25.4M539.2 289l-1.9 .5 1.9 .6M544.4 289l1.9 .5-1.9 .6M546.3 287.5v9.3h-8.4v28.9M571.2 288.9v31.9M2.5 315h7.5M41.1 303.4h17.6"/>
<path d="M42 303.4l.6-.2 15.2 .2M115.2 303.4h.6M115.2 303.4v34.6M115.2 303.2l.6 .2M115.2 303.2h.2M115.2 303.2v.2M115.6 303.3l.2 .1M115.8 303.5l-.7 1.9M115.8 302.5v37M117 303.7l-.6 1.6M117.1 300.5v.6M117.1 302.1v37"/>
<path d="M117.2 303.4l-.1 .4h.6M117.2 303.4l.5 .2M117.2 303.4l.1 .1M117.5 303.5l.2 .1M117.7 303.8v33.5M117.7 303.6v.2M123.5 300.7l42.3 15.4M139.6 319.6l.5-.1 .2 .5-.5 .1zM146.9 300.7l1 .4M147.8 311.5l1.1-1.6-.2 2M148.8 301.4l6.6 2.4M148.9 309.9l-2.1 6.7-1.7 7.5-.9 7.5-.3 6.4"/>
<path d="M156.3 304.1l1 .4M158.2 304.8l6.6 2.4M165.7 307.6l1 .3M167.6 308.3l6.6 2.3M168.3 309.8h.5M169.8 309.8h7M170.3 307.6l1.1 .4M170.7 309.8l-.3 1.1-1.2-.4M170.7 309.8v27.5M170.7 309.8l.7 .2M171 301.7l-.1 .3M171.3 301.1a1.25 1.25 0 0 1 .7 1.6l-4.6 12.6a1.25 1.25 0 0 1-1.6 .8"/>
<path d="M171.3 301.1l-.2 .3M171.3 301.1l-5.5 15M171.4 307.1v33M172.1 306.1a.63 .63 0 0 1 .7-.4 .63 .63 0 0 1 .5 .6M172.1 306.1l-1.4 3.7M172.1 306.1l.6 .2M172.1 306.1l.2 .1M172.5 306.2l.2 .1M172.7 303.2v37.3M172.7 306.3h.6M172.9 305.7l-1.7 4.9M173.3 306.3v31"/>
<path d="M173.3 311.4h1.3M173.3 308.3h1.3M175.1 311l1 .3M175.8 301.9a1.25 1.25 0 0 0-1.2 1.3v13.3a1.25 1.25 0 0 0 1.2 1.3M175.8 301.9v15.9M175.8 317.8h45M175.8 301.9h45M177 311.7l1.7 .6M177.8 309.8h1M179.8 309.8h7M187.8 309.8h1M189.8 309.8h7"/>
<path d="M197.8 309.8h1M199.8 309.8h7M207.8 309.8h1M209.8 309.8h7M217.8 309.8h1M219.7 311.7l-1.8 .6M219.8 309.8h7M220.8 301.9a1.25 1.25 0 0 1 1.3 1.3v13.3a1.25 1.25 0 0 1-1.3 1.3M220.8 301.9v15.9M221.5 311l-.9 .3M222.1 311.4h1.2M222.1 308.3h1.2"/>
<path d="M223.3 306.3h.7M223.3 306.3v31M223.7 305.7l.4 1M224 306.3l1.3 3.7 .6-.2v27.5M224 303.2v37.3M224.1 306.2l-.1 .1M224.5 306.1a.63 .63 0 0 0-.7-.4 .63 .63 0 0 0-.5 .6M224.5 306.1l-.5 .2M224.5 306.1l1.8 4.8 1.2-.4M224.5 306.1l-.2 .1M224.8 308.7l.7 1.9M225.3 307.1v33"/>
<path d="M225.4 301.1a1.25 1.25 0 0 0-.8 1.6l4.6 12.6a1.25 1.25 0 0 0 1.6 .8M225.4 301.1l5.4 15M225.4 301.1l.3 .9M226.4 307.6l-1.2 .4M227.8 309.8h.5M229 308.3l-6.5 2.3M230.5 315.1l.1 .3M230.7 315.7l.1 .4M230.9 307.6l-.9 .3M238.4 304.8l-6.5 2.4M240.3 304.1l-.9 .4M247.8 301.4l-6.5 2.4"/>
<path d="M249.7 300.7l-.9 .4M273 300.4l.1 .3M278.9 303.6l.1 .2M279 303.8v33.5M279.1 303.5l-.2 .1M279.5 303.4l.1 .4h-.6M279.5 303.4l-.6 .2M279.5 303.4l-.2 .1M279.6 300.5v.6M279.6 302.1v37M279.6 303.7l.6 1.6M280.8 302.5v37"/>
<path d="M280.8 303.4h.7M280.9 303.5l.6 1.9M281 303.3l-.2 .1M281.4 303.2l-.6 .2M281.4 303.2h-.2M281.4 303.2l.1 .2M281.5 303.4v34.6M326.2 314.8h200M537.9 314.8h35.3M546.3 314.8v10.9M570.6 317.7l.6-1.9 .5 1.9M570.6 312.9l.6 1.9 .5-1.9"/>
<path d="M584 315h7.5M28.9 338.5l.5 2 .5-2M42 338.6l.6-.6h14.6l.6 .6M91.9 339.8h4.9M97.8 339.8h1M99.8 339.8h7M102.2 338h13M103.7 336l.5 2 .5-2M104.2 333v12.5M107.8 339.7l1.8-.8-1.2 1.6M107.8 339.8h1M109 338.6h178.7"/>
<path d="M109.6 338v15.8M109.6 339.8h177.5M109.6 338.9l-20.7 16.6M110.1 338v.8M110.1 339.6v9.3M112.4 337.7v3M113.1 338.6h1.6M114.6 338v.8M114.6 339.6v9.3M115.2 338l.6 .6zM117.7 337.3h-.6a1.25 1.25 0 0 0 1.2 1.3v-.6M117.7 337.3l.6 .7"/>
<path d="M118.3 338h51.8M143.4 336l.5 2 .6-2M170.7 337.3l-.6 .7M170.7 337.3h.7a1.25 1.25 0 0 1-1.3 1.3v-.6M173.3 337.3h-.6a1.25 1.25 0 0 0 1.3 1.3v-.6M173.3 337.3l.7 .7M173.3 335.9h50M174 338h48.7M175.3 335.3l-2 .6 2 .5M221.4 338.6h1.5M221.4 335.3l1.9 .6-1.9 .5M223.3 337.3h.7a1.24 1.24 0 0 1-1.3 1.3v-.6"/>
<path d="M223.3 337.3l-.6 .7M225.9 337.3h-.6a1.25 1.25 0 0 0 1.2 1.3v-.6M225.9 337.3l.6 .7M226.5 338h51.8M279 337.3h.6a1.25 1.25 0 0 1-1.3 1.3v-.6M279 337.3l-.7 .7M281.5 338h5.6v15.8M281.5 338l-.7 .6 .2-.2M281.5 338l-.3 .2M282 338v.8M282 339.6v9.1M284.3 337.7v3"/>
<path d="M286.5 338v.8M286.5 339.6v9.1M287.8 339.8h1M289.8 339.8h7M297.8 339.8h1M299.8 339.8h5M537.9 323.7h20.2M539.8 323.2l-1.9 .5 1.9 .5M544.4 323.2l1.9 .5-1.9 .5M12.4 349.4h45.4M27.4 340.5h13.2M42.6 340.5v1.6"/>
<path d="M42.6 340.5h15.2M44.5 348.9l-1.9 .5 1.9 .5M55.9 348.9l1.9 .5-1.9 .5M57.2 340.5v1.6M84.6 355.5h28.5v7h-28.5zM88.1 356.5l-2.1 4.9M90.2 356.5l-2.1 4.9M91.6 355.5v7M102.2 340.5h184.9M103.7 342.4l.5-1.9 .5 1.9M105.1 346.9h30.7M108.2 346.4l1.9 .5-1.9 .6"/>
<path d="M109.6 351.8h177.5M111.5 351.3l-1.9 .5 1.9 .5M112.4 341.4l-.7 3.5M115.8 340.5v1.6M116.6 346.4l-2 .5 2 .6M117.1 340.1v.6M145.8 356.7h28.5v7h-28.5zM148.3 358.5h3.5l-1.4 3.5h-3.5zM152.8 356.7v7M196.2 340.7l2-.2-1.7 1.1M198.2 340.5l-43.1 16.2M277 346.7h31.5"/>
<path d="M279.6 340.1v.6M280.1 346.2l1.9 .5-1.9 .5M280.8 340.5v1.6M285.1 341.2l-.7 3.5M285.1 351.3l2 .5-2 .5M288.4 346.2l-1.9 .5 1.9 .5M439 350v56M559 356.7h25M559 350v60M564 350v60M584 350h-190v60M2.5 367.5h7.5"/>
<path d="M394 365h45M559 376.7h25M559 370h25M559 363.3h25M584 367.5h7.5M394 393h165M394 380h165M414 380v26M416 386.5h21M417.5 384.5l8-2v8l-8-2zM431.5 381v11M539 393v13"/>
<path d="M559 396.7h25M559 390h25M559 383.3h25M74.4 410v7.5M148.6 410v7.5M197 410v5M197 412.5h200M207 410v2.5M217 410v2.5M227 410v2.5M237 410v2.5M247 410v5"/>
<path d="M257 410v2.5M267 410v2.5M277 410v2.5M287 410v2.5M297 410v10M307 410v2.5M317 410v2.5M327 410v2.5M337 410v2.5M347 410v5M357 410v2.5M367 410v2.5"/>
<path d="M377 410v2.5M387 410v2.5M394 406h165M397 410v5M445.4 410v7.5M519.6 410v7.5M559 403.3h25"/>
<circle cx="172.4" cy="24.3" r="1.28"/>
<circle cx="439.6" cy="21.9" r="2.46"/>
<circle cx="476.1" cy="32.9" r="1.28"/>
<circle cx="27.3" cy="46.4" r="1.28"/>
<circle cx="66.2" cy="58.3" r="25"/>
<circle cx="66.2" cy="58.3" r="5"/>
<circle cx="398.6" cy="47.5" r="7.9"/>
<circle cx="398.6" cy="47.5" r="1.56"/>
<circle cx="409.8" cy="41.6" r="1.28"/>
<circle cx="18.6" cy="80.6" r="1.28"/>
<circle cx="336.7" cy="85.9" r="1.28"/>
<circle cx="515.3" cy="91.3" r="2.46"/>
<circle cx="312.9" cy="101.3" r="1.28"/>
<circle cx="339.4" cy="103.7" r="1.56"/>
<circle cx="339.4" cy="103.7" r=".94"/>
<circle cx="353.1" cy="100.1" r="1.28"/>
<circle cx="42.6" cy="135" r="2.46"/>
<circle cx="239.8" cy="132.8" r="1.28"/>
<circle cx="12.8" cy="153.7" r="1.28"/>
<circle cx="16.3" cy="143.5" r="1.28"/>
<circle cx="82.3" cy="140.6" r="1.28"/>
<circle cx="66.9" cy="186" r="34.6"/>
<circle cx="66.9" cy="186" r="34.1"/>
<circle cx="66.9" cy="186" r="35.3"/>
<circle cx="66.9" cy="186" r="13.6"/>
<circle cx="66.9" cy="186" r="35.8"/>
<circle cx="127.4" cy="196.1" r="1.28"/>
<circle cx="348.2" cy="181.6" r="1.28"/>
<circle cx="280.3" cy="262.2" r="1.28"/>
<circle cx="178.1" cy="284" r="1.28"/>
<circle cx="112.1" cy="343.2" r="1.28"/>
<circle cx="284.7" cy="343" r="1.28"/>
<circle cx="431.5" cy="386.5" r="2"/>
<circle cx="431.5" cy="386.5" r="4"/>
</g>
<path d="M316.2 295.8h10M317.7 297.7l.5-1.9 .5 1.9M318.2 295.8v20M316.2 315.8h10M317.7 313.9l.5 1.9 .5-1.9" fill="none" stroke="#808080" stroke-width=".42"/>
<g fill="#000">
<circle cx="157.8" cy="33.3" r="1.5"/>
<circle cx="339.5" cy="95.7" r="1.5"/>
<circle cx="498.2" cy="102.4" r="1.5"/>
<circle cx="181.7" cy="150.2" r="1.5"/>
<circle cx="159.8" cy="314.2" r="1.5"/>
</g>
<g font-size="7.5">
<text x="461.5" y="368.1">PIMPRI CHINCHWAD</text>
<text x="449.1" y="376.6">COLLEGE OF ENGINEERING</text>
</g>
<g font-size="7.2">
<text x="399.7" y="389.3">A2</text>
<text x="449.1" y="389.1">Design Of Conveyor Belt</text>
<text x="397.8" y="404.3">1:8</text>
<text x="420" y="404.3">A-1</text>
<text x="542.5" y="404.3">1/1</text>
</g>
<text font-size="5.8" x="475.1" y="404.6">TYMEA016</text>
<g font-size="5.1">
<text x="21.4" y="81" transform="rotate(-31 21.4 81)">64</text>
<text x="315.3" y="102.9" transform="rotate(-3 315.3 102.9)">60</text>
<text x="14.1" y="156.2" transform="rotate(26 14.1 156.2)">156</text>
<text x="350.7" y="183" transform="rotate(-9 350.7 183)">200</text>
<text x="42.4" y="219" transform="rotate(30 42.4 219)">90</text>
</g>
<g font-size="5">
<text x="39.1" y="6.5" transform="rotate(-90 39.1 6.5)">H</text>
<text x="113.3" y="6.5" transform="rotate(-90 113.3 6.5)">G</text>
<text x="187.5" y="6.5" transform="rotate(-90 187.5 6.5)">F</text>
<text x="261.7" y="6.5" transform="rotate(-90 261.7 6.5)">E</text>
<text x="335.9" y="6.5" transform="rotate(-90 335.9 6.5)">D</text>
<text x="410.1" y="6.5" transform="rotate(-90 410.1 6.5)">C</text>
<text x="484.3" y="6.5" transform="rotate(-90 484.3 6.5)">B</text>
<text x="558.5" y="6.5" transform="rotate(-90 558.5 6.5)">A</text>
<text x="444.8" y="23.6">0.001</text>
<text x="6.8" y="27.8" transform="rotate(-90 6.8 27.8)">8</text>
<text x="177.6" y="26.1">0.001</text>
<text x="267.6" y="24.8">0.0063</text>
<text x="292.8" y="24.8">N9</text>
<text x="587.5" y="28.1">8</text>
<text x="477.8" y="30.6" transform="rotate(-90 477.8 30.6)">100</text>
<text x="29" y="44.1" transform="rotate(-90 29 44.1)">320</text>
<text x="412.4" y="42.9" transform="rotate(-10 412.4 42.9)">25</text>
<text x="455.8" y="45.9">380</text>
<text x="455.8" y="59.5">400</text>
<text x="384.7" y="64.8">Right View</text>
<text x="383.2" y="70.9">Scale:</text>
<text x="407.4" y="70.9">1:8</text>
<text x="449" y="67">Front view</text>
<text x="380.1" y="76.9">Carrying Idler</text>
<text x="447.5" y="73">Scale:</text>
<text x="471.8" y="73">1:8</text>
<text x="6.8" y="80.3" transform="rotate(-90 6.8 80.3)">7</text>
<text x="444.4" y="79.1">Carrying Idler</text>
<text x="587.5" y="80.6">7</text>
<text x="341.9" y="87.7">0.2</text>
<text x="49.1" y="91.9">Right view</text>
<text x="116.9" y="91.2">50</text>
<text x="183.2" y="92.9">1150</text>
<text x="268.1" y="91">50</text>
<text x="520.5" y="93.1">0.001</text>
<text x="47.6" y="98">Scale:</text>
<text x="71.9" y="98">1:8</text>
<text x="179.3" y="101.9">Front view</text>
<text x="355.3" y="101.9" transform="rotate(1 355.3 101.9)">100</text>
<text x="395.6" y="101.5">20</text>
<text x="50.6" y="104">Snub Pully</text>
<text x="177.8" y="108">Scale:</text>
<text x="202.1" y="108">1:8</text>
<text x="477.2" y="111.5">1150</text>
<text x="180.8" y="114">Snub Pully</text>
<text x="399.8" y="119.5" transform="rotate(-90 399.8 119.5)">25</text>
<text x="566.2" y="115">1230</text>
<text x="334.2" y="122.8">100</text>
<text x="360.4" y="127.8" transform="rotate(-90 360.4 127.8)">20</text>
<text x="472.7" y="130.2">1250 ±4</text>
<text x="6.8" y="132.8" transform="rotate(-90 6.8 132.8)">6</text>
<text x="47.8" y="136.8">0.01</text>
<text x="245.1" y="134.5">0.001</text>
<text x="326.8" y="134.8">Right View</text>
<text x="587.5" y="133.1">6</text>
<text x="84.6" y="142.3">244</text>
<text x="325.2" y="140.8">Scale:</text>
<text x="349.5" y="140.8">1:8</text>
<text x="469.7" y="138.9">Front view</text>
<text x="18.6" y="145.3">624 ±5</text>
<text x="183.9" y="144.5">0.0063</text>
<text x="209.2" y="144.5">N9</text>
<text x="323.7" y="146.9">Return Idler</text>
<text x="468.2" y="145">Scale:</text>
<text x="492.5" y="145">1:8</text>
<text x="468.2" y="151">Return Idler</text>
<text x="6.8" y="185.3" transform="rotate(-90 6.8 185.3)">5</text>
<text x="587.5" y="185.6">5</text>
<text x="129.2" y="193.9" transform="rotate(-90 129.2 193.9)">640 ±5</text>
<text x="575.7" y="192.4" transform="rotate(-90 575.7 192.4)">254</text>
<text x="395.1" y="202.4" transform="rotate(-90 395.1 202.4)">240</text>
<text x="403" y="200.7" transform="rotate(-90 403 200.7)">40</text>
<text x="356.8" y="207.5" transform="rotate(-90 356.8 207.5)">150</text>
<text x="323" y="221">262</text>
<text x="483.2" y="220">1250</text>
<text x="404.7" y="226.4" transform="rotate(-90 404.7 226.4)">20</text>
<text x="178.5" y="231.9">Front View</text>
<text x="317.5" y="232.1">Right View</text>
<text x="483.2" y="229.8">1000</text>
<text x="6.8" y="237.8" transform="rotate(-90 6.8 237.8)">4</text>
<text x="48" y="235.3">Right View</text>
<text x="178.5" y="238">Scale:</text>
<text x="202.8" y="238">1:8</text>
<text x="316" y="238.2">Scale:</text>
<text x="340.3" y="238.2">1:8</text>
<text x="473.2" y="239.5">Front view</text>
<text x="587.5" y="238.1">4</text>
<text x="48" y="241.3">Scale:</text>
<text x="72.3" y="241.3">1:8</text>
<text x="311.4" y="244.2">Cleaning Roller</text>
<text x="471.7" y="245.6">Scale:</text>
<text x="496" y="245.6">1:8</text>
<text x="48" y="247.4">Head Pulley</text>
<text x="467.2" y="251.6">Cleaning Roller</text>
<text x="279.4" y="265" transform="rotate(70 279.4 265)">100</text>
<text x="99.6" y="284.5">0.001</text>
<text x="147.4" y="285.5" transform="rotate(20 147.4 285.5)">380</text>
<text x="183.3" y="285.7">0.001</text>
<text x="543.9" y="287.5">45</text>
<text x="6.8" y="290.3" transform="rotate(-90 6.8 290.3)">3</text>
<text x="410.9" y="288.2">10000 ±20</text>
<text x="587.5" y="290.6">3</text>
<text x="569.2" y="311.4" transform="rotate(-90 569.2 311.4)">5.1</text>
<text x="551.3" y="321.7">42</text>
<text x="27.4" y="328.1" transform="rotate(-90 27.4 328.1)">442 ±0.03</text>
<text x="142.4" y="328" transform="rotate(-80 142.4 328)">30</text>
<text x="414" y="326.7">Right view</text>
<text x="193.1" y="333.9">400</text>
<text x="412.5" y="332.7">Scale:</text>
<text x="436.8" y="332.7">1:8</text>
<text x="531.8" y="334.7">Front view</text>
<text x="409.5" y="338.8">C-CROSSECTION</text>
<text x="531.8" y="340.7">Scale:</text>
<text x="556.1" y="340.7">1:8</text>
<text x="6.8" y="342.8" transform="rotate(-90 6.8 342.8)">2</text>
<text x="12.4" y="347.4">100</text>
<text x="102.2" y="342.6" transform="rotate(-90 102.2 342.6)">20</text>
<text x="114.3" y="344.9">36</text>
<text x="287" y="344.7">36</text>
<text x="587.5" y="343.1">2</text>
<text x="186.8" y="349.8">1420 ±6</text>
<text x="33.9" y="361.6">Right view</text>
<text x="93.3" y="360.7">0.001</text>
<text x="154.6" y="362">0.001</text>
<text x="32.4" y="367.6">Scale:</text>
<text x="56.7" y="367.6">1:8</text>
<text x="181.9" y="367.8">Front view</text>
<text x="30.9" y="373.7">Idler Support</text>
<text x="180.4" y="373.9">Scale:</text>
<text x="204.7" y="373.9">1:8</text>
<text x="178.9" y="379.9">Idler Support</text>
<text x="6.8" y="395.3" transform="rotate(-90 6.8 395.3)">1</text>
<text x="587.5" y="395.6">1</text>
<text x="35.8" y="416.8">H</text>
<text x="110" y="416.8">G</text>
<text x="481" y="416.8">B</text>
<text x="555.2" y="416.8">A</text>
</g>
<text font-size="5" fill="#808080" x="316.2" y="311.1" transform="rotate(-90 316.2 311.1)">100</text>
<g font-size="4.3">
<text x="395.7" y="356.5">Abhishek Bhosale</text>
<text x="403.5" y="364">15/03/2025</text>
</g>
<g font-size="3.6">
<text x="560.4" y="354.6">I</text>
<text x="560.4" y="361.3">H</text>
<text x="560.4" y="368">G</text>
<text x="560.4" y="374.6">F</text>
<text x="560.4" y="381.3">E</text>
<text x="560.4" y="388">D</text>
<text x="560.4" y="394.6">C</text>
<text x="560.4" y="401.3">B</text>
<text x="560.4" y="408">A</text>
</g>
<g font-size="3.5">
<text x="28.5" y="31.5" transform="rotate(-90 28.5 31.5)">±3.2</text>
<text x="27.6" y="74" transform="rotate(-31 27.6 74)">-0.03</text>
<text x="32.2" y="76.5" transform="rotate(-31 32.2 76.5)">0</text>
<text x="125.8" y="88.4">+0.02</text>
<text x="277" y="88.2">+0.02</text>
<text x="128.4" y="93">0</text>
<text x="199.5" y="92.3">±5.5</text>
<text x="279.6" y="92.8">0</text>
<text x="97.2" y="139.5">+0.09</text>
<text x="99.8" y="144.1">0</text>
<text x="26.6" y="159.2" transform="rotate(26 26.6 159.2)">-0.06</text>
<text x="27" y="164.5" transform="rotate(26 27 164.5)">0</text>
<text x="552.8" y="287">±1.5</text>
<text x="568.6" y="298.8" transform="rotate(-90 568.6 298.8)">±0.3</text>
<text x="25" y="346.9">±0.02</text>
<text x="123.2" y="344.4">±0.05</text>
<text x="295.9" y="344.2">±0.05</text>
</g>
<text font-size="3.3" x="397.5" y="371.7">Dr. N. Vivekanandan</text>
<g font-size="2.9">
<text x="573.1" y="354.4">_</text>
<text x="573.1" y="361.1">_</text>
<text x="573.1" y="367.7">_</text>
<text x="573.1" y="374.4">_</text>
<text x="573.1" y="381">_</text>
<text x="573.1" y="387.7">_</text>
<text x="573.1" y="394.4">_</text>
<text x="573.1" y="401.1">_</text>
<text x="573.1" y="407.7">_</text>
</g>
<g font-size="2.2">
<text x="395" y="352.1">DESIGNED BY:</text>
<text x="395" y="359.6">DATE:</text>
<text x="395" y="367.1">CHECKED BY:</text>
<text x="395" y="374.6">DATE:</text>
<text x="395" y="382.1">SIZE</text>
<text x="395" y="395.1">SCALE</text>
<text x="415" y="395.1">Batch</text>
<text x="440" y="395.1">Roll No.</text>
<text x="540" y="395.1">SHEET</text>
</g>
</svg>
